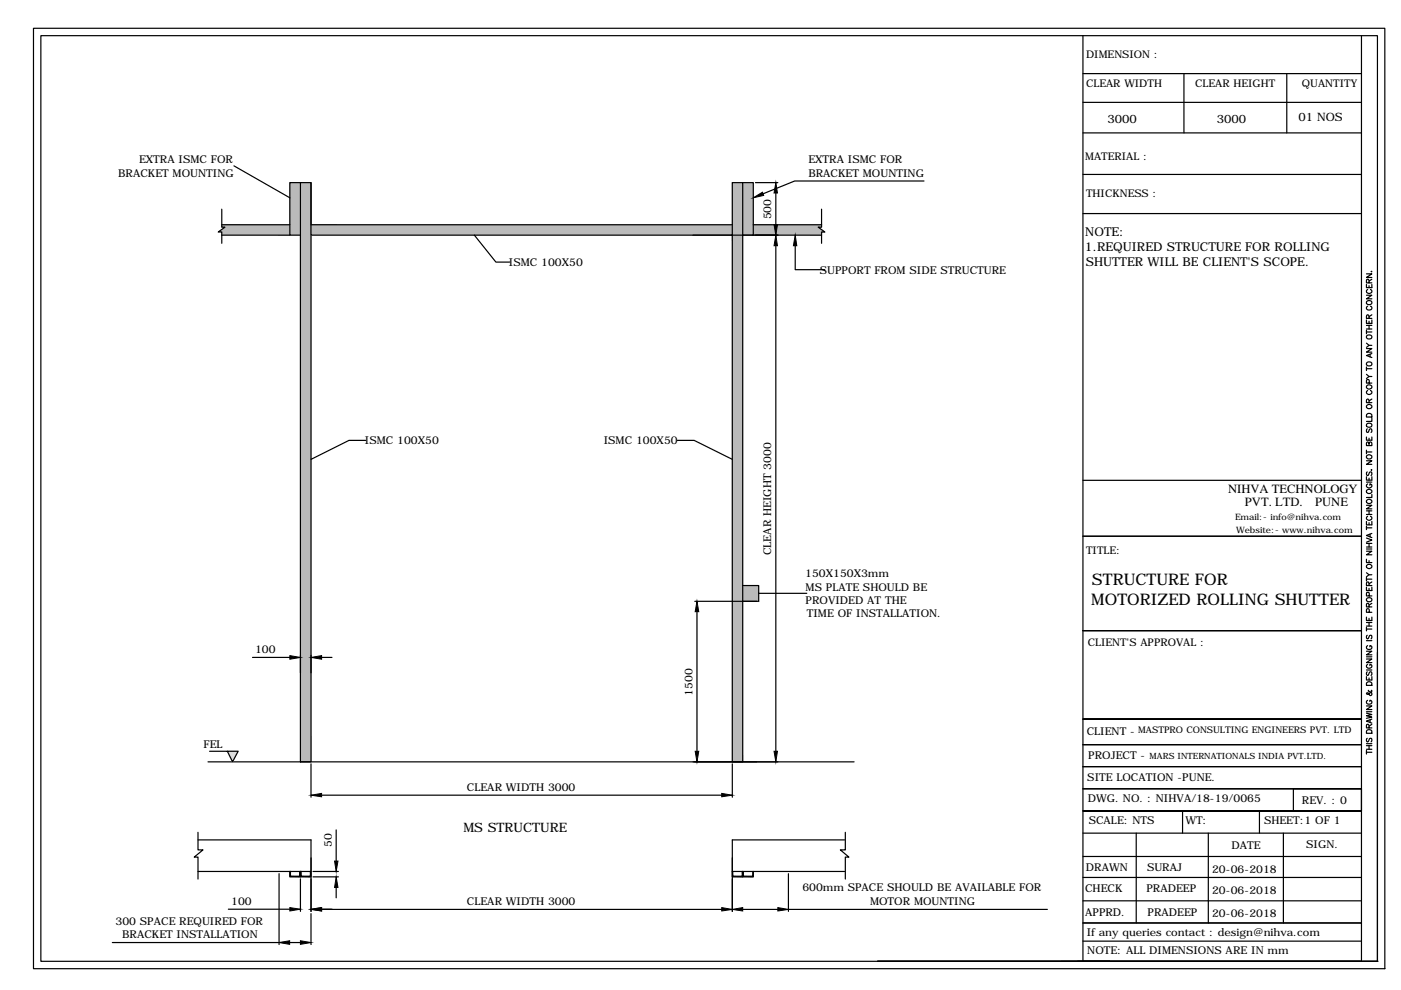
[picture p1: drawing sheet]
<svg xmlns="http://www.w3.org/2000/svg" width="297mm" height="210mm" viewBox="0 0 297 210" stroke-linecap="round" stroke-linejoin="round" font-family="sans-serif">
<!-- layer: 0 -->
<g fill="#bababa" stroke="#bababa" stroke-width=".21">
<path d="M47 47.7v.5h14.5zM47 47.7h14.5v.5z"/>
<path d="M46.3 49.2h15.2l-13.8-1zM47.7 48.2h13.8v1z"/>
<path d="M47 49.2v.7h14.5zM47 49.2h14.5v.7z"/>
<path d="M63.7 38.7v122.8h2.2zM63.7 38.7h2.2v122.8z"/>
<path d="M61.5 38.7v11.2h2.2zM61.5 38.7h2.2v11.2z"/>
<path d="M159.7 47.7v.5h14.5zM159.7 47.7h14.5v.5z"/>
<path d="M159.7 48.2v1h15.2zM159.7 48.2h13.8l1.4 1z"/>
<path d="M159.7 49.2v.7h14.5zM159.7 49.2h14.5v.7z"/>
<path d="M157.5 38.7v11.2h2.2zM157.5 38.7h2.2v11.2z"/>
<path d="M155.3 38.7v11.2h2.2zM155.3 38.7h2.2v11.2z"/>
<path d="M155.3 49.9v111.6h2.2zM155.3 49.9h2.2v111.6z"/>
<path d="M157.5 124.1v3.4h3.4zM157.5 124.1h3.4v3.4z"/>
<path d="M65.9 47.7v2.2h89.4zM65.9 47.7h89.4v2.2z"/>
<path d="M65.8 184.8v1h.1zM65.8 184.8h.1v1z"/>
<path d="M63.7 184.8v1h.1zM63.7 184.8h.1v1z"/>
<path d="M63.7 185.8v.1h2.2zM63.7 185.8h2.2v.1z"/>
<path d="M63.6 184.8v1h.1zM63.6 184.8h.1v1z"/>
<path d="M61.5 184.8v1h.1zM61.5 184.8h.1v1z"/>
<path d="M61.5 185.8v.1h2.2zM61.5 185.8h2.2v.1z"/>
<path d="M159.6 184.8l.1 1zM159.6 184.8l.1 1z"/>
<path d="M157.5 184.8v1h.1zM157.5 184.8h.1v1z"/>
<path d="M157.5 185.8v.1h2.2zM157.5 185.8h2.2v.1z"/>
<path d="M157.4 184.8l.1 1zM157.4 184.8l.1 1z"/>
<path d="M155.3 184.8v1zM155.3 184.8v1z"/>
<path d="M155.3 185.8v.1h2.2zM155.3 185.8h2.2v.1z"/>
</g>
<g fill="none" stroke="#000" stroke-width=".25">
<path d="M7.1 6h286.5v199.4h-286.5zM8.7 7.6h283.3v196.2h-283.3zM229.6 7.6v196.2M229.6 15.6h59.1M251 15.6v12.6M272.8 15.6v12.6M288.7 7.6v196.2M49.6 35.2l11.9 6.7M63.7 38.7h2.2v122.8h-2.2zM63.7 38.7h-2.2v11.2h2.2M65.9 38.7v11.2h89.4v-11.2h2.2v122.8h-2.2v-111.6M157.5 38.7h2.2v11.2h-2.2"/>
<path d="M160.2 38.7h4.7M195.9 38.4h-27.4l-6.7 2.7M229.6 28.2h59.1M229.6 21.7h59.1M229.6 37h59.1M47 44.4v3.8h.7l-1.4 1h.7v2.4M47 47.7h14.5M47 49.9h14.5M65.9 47.7h89.4M100.6 49.9l4.5 5.7h3M146.9 49.9h27.3M159.7 47.7h14.5"/>
<path d="M164.5 40.9v6.8M164.5 52.1v107.2M168.6 52.1v5.1h6.3M174.2 44.4v3.8h-.7l1.4 1h-.7v2.4M229.6 45.3h59.1M289.7 58.1h1.2l-1.2 .7h1.2M290.3 60l-.2-.7h-.3l-.1 .7h1.2M290.7 57.6h.2zM290.9 59.2l-.6 .4M289.7 73.9h1.2l-1.2 .8h1.2M289.7 67.8v.8h1.2v-.8M289.7 62.6h1.2l-1.2 .8h1.2"/>
<path d="M289.7 60.3v.7h1.2v-.7M289.7 70v.8M289.7 77.8v.8M289.7 79.4l.6 .4M289.7 78.2h1.2M289.7 72.8l.6 .4M289.7 70.4h1.2M289.7 69.8h1.2M289.7 69h1.2M289.8 76.9a.58 .58 0 0 1 .7-.2 .58 .58 0 0 1 .3 .7 .58 .58 0 0 1-.7 .2 .58 .58 0 0 1-.3-.7zM289.8 71.2a.58 .58 0 0 1 .7-.2 .58 .58 0 0 1 .3 .7 .58 .58 0 0 1-.7 .2 .58 .58 0 0 1-.3-.7zM289.8 64a.58 .58 0 0 1 .7-.3 .58 .58 0 0 1 .3 .7 .58 .58 0 0 1-.7 .2 .58 .58 0 0 1-.3-.6z"/>
<path d="M290 64.9l-.3 .3a.56 .56 0 0 0 .6 .6 .56 .56 0 0 0 .5-.7l-.2-.2M290 61.4a.44 .44 0 0 0-.3 .5 .44 .44 0 0 0 .4 .3h.3a.43 .43 0 0 0 .5-.4 .43 .43 0 0 0-.3-.4M290.3 67.5v-.5l-.4-.3-.1 .2-.1 .6h1.2M290.3 60.6v.4M290.3 68.1v.5M290.3 69v.8M290.5 75.1v.6M290.9 79.8h-.6l-.6 .4M290.9 75l-1.2 .4 1.2 .4M290.9 73.2h-.6l-.6 .4M290.9 66.7l-.6 .4M77.5 93.4h-3.5l-8.1 4"/>
<path d="M143.6 93.4h3.6l8.1 4M289.7 97.7h1.2l-1.2 .8h1.2M289.7 92.7v.6h1.2v-.6M289.7 95.4v.8M289.7 95.8h1.2M289.8 96.6a.6 .6 0 0 1 .7-.1 .6 .6 0 0 1 .3 .6 .58 .58 0 0 1-.7 .2 .58 .58 0 0 1-.3-.7zM289.8 89.9a.58 .58 0 0 1 .7-.2 .58 .58 0 0 1 .3 .7 .58 .58 0 0 1-.7 .2 .58 .58 0 0 1-.3-.7zM289.8 87.9a.65 .65 0 0 1 1.1 .1v.4h-1.2zM289.8 86a.58 .58 0 0 1 .7-.2 .58 .58 0 0 1 .3 .6 .58 .58 0 0 1-.7 .3 .58 .58 0 0 1-.3-.7zM289.8 81.8a.58 .58 0 0 1 .7-.2 .58 .58 0 0 1 .3 .6 .58 .58 0 0 1-.7 .3 .58 .58 0 0 1-.3-.7zM289.9 90.9l-.2 .3 .1 .4h.3l.3-.6 .3-.1 .2 .3-.2 .5M290 82.8a.44 .44 0 0 0-.3 .5 .44 .44 0 0 0 .4 .3h.3a.43 .43 0 0 0 .5-.3 .43 .43 0 0 0-.3-.5"/>
<path d="M290.3 94l.2-.3 .3 .1 .1 .2v.5h-1.2l.1-.7 .3-.1 .1 .1 .1 .7M290.3 85.4v-.5l-.4-.3-.1 .1-.1 .7h1.2M290.3 92.9v.4M290.3 81.2v-.6l-.5-.1-.1 .7h1.2M290.8 99.6v.1zM290.9 88.7v.7h-1.2M290.9 84.6l-.6 .4M229.6 113.7h59.1M229.6 101.8h59.1M289.7 118.6v.7h1.2M289.7 116.9h1.2l-1.2 .7h1.2M289.7 114.1l1.2 .4-1.2 .5"/>
<path d="M289.7 110.6v.7h1.2v-.7M289.7 107.1h1.2l-1.2 .8h1.2M289.7 101.1v.7h1.2v-.7M289.7 111.5v.8M289.7 116.4h1.2M289.7 116h1.2M289.7 115.2h1.2M289.7 111.9h1.2M289.7 109.1h1.2M289.7 108.3h1.2M289.7 102.2h1.2M289.8 119.9a.58 .58 0 0 1 .7-.2 .58 .58 0 0 1 .3 .6 .58 .58 0 0 1-.7 .2 .58 .58 0 0 1-.3-.6z"/>
<path d="M289.8 106.1a.58 .58 0 0 1 .7-.2 .58 .58 0 0 1 .3 .6 .58 .58 0 0 1-.7 .3 .58 .58 0 0 1-.3-.7zM289.8 104a.6 .6 0 0 1 .7-.2 .6 .6 0 0 1 .3 .6 .58 .58 0 0 1-.7 .3 .58 .58 0 0 1-.3-.7zM289.9 100.1l-.2 .2 .2 .5h.2l.3-.7h.4l.1 .4-.2 .3M290 109.5a.44 .44 0 0 0-.3 .5 .44 .44 0 0 0 .4 .3h.3a.43 .43 0 0 0 .5-.4 .43 .43 0 0 0-.3-.4M290 102.6a.44 .44 0 0 0-.3 .5 .44 .44 0 0 0 .4 .3h.3a.42 .42 0 0 0 .5-.4 .42 .42 0 0 0-.5-.4v.3M290.3 101.4v.4M290.3 108.3v.8M290.3 110.8v.5M290.3 115.2v.8M290.3 118.9v.4M290.5 113.3v.5M290.9 113.1l-1.2 .4 1.2 .5"/>
<path d="M290.9 104.8v.7h-1.2M53.5 139.4h8M63.7 139v3.6M65.9 139v3.6M68.2 139.4h2.2M147.3 127.5h13.1M147.8 129.7v29.6M157.5 124.1h3.4v3.4h-3.4M160.9 125.8h10.2M288.7 133.7h-59.1h59.1M289.7 139.7h1.2l-1.2 .8h1.2M289.7 138.1h1.2l-1.2 .7h1.2"/>
<path d="M289.7 130.8v.8h1.2v-.8M289.7 124.5v.7h1.2v-.7M289.7 122.4v.8M289.7 133v.8M289.7 139.3h1.2M289.7 135.8h1.2M289.7 133.4h1.2M289.7 132.7h1.2M289.7 132h1.2M289.7 122.8h1.2M289.7 121.4l.6 .5M289.8 126.9a.58 .58 0 0 1 .7-.2 .58 .58 0 0 1 .3 .7 .58 .58 0 0 1-.7 .2 .58 .58 0 0 1-.3-.7z"/>
<path d="M289.9 134.7l-.2 .2 .2 .6 .2-.2 .3-.5h.4l.1 .4-.2 .3M290 136.9a.42 .42 0 0 0-.3 .5 .42 .42 0 0 0 .4 .3h.3a.4 .4 0 0 0 .5-.4 .4 .4 0 0 0-.5-.4v.2M290.3 128.7l-.2-.7h-.3l-.1 .7h1.2M290.3 124.1l-.2-.7h-.3l-.1 .7h1.2M290.3 124.7v.5M290.3 131.1v.5M290.3 132v.7M290.3 129.8v-.6l-.5-.1-.1 .7h1.2M290.3 126.4v-.7l-.5-.1-.1 .8h1.2M290.9 121.9h-.6l-.6 .4M290.9 127.9l-.6 .4M290.9 123.4l-.6 .4"/>
<path d="M292 138.3v65.5M44.4 159.3h6.1l-1.2 2.2-1.1-2.2M229.6 152.5h59.1h-59.1M229.6 157.9h59.1M289.7 151.2l1.2 .3-1.2 .3 1.2 .2-1.2 .3M289.7 149.7h1.2l-1.2 .7h1.2M289.7 143.5v.7h1.2v-.7M289.7 159.5h1.2M289.7 159.1v.8M289.7 158.9h1.2M289.7 158.1h1.2M289.7 157.7h1.2"/>
<path d="M289.7 150.9h1.2M289.7 142.1h1.2M289.8 154.9a.65 .65 0 0 1 1.1 .2v.4h-1.2zM289.8 144.8a.65 .65 0 0 1 1.1 .1v.4h-1.2zM289.9 156.5l-.2 .3 .2 .5 .2-.1 .3-.6h.4l.1 .4-.2 .3M289.9 142.4l-.2 .3 .2 .5h.2l.4-.8 .4 .3-.2 .5M290 148.5l-.3 .2a.56 .56 0 0 0 .6 .6 .56 .56 0 0 0 .5-.6l-.4-.2v.2M290 140.9a.42 .42 0 0 0-.3 .4 .42 .42 0 0 0 .4 .4h.3a.4 .4 0 0 0 .5-.4 .4 .4 0 0 0-.5-.4v.2M290.2 146.4l-.1 .1a.68 .68 0 0 1 .6 .9h-.3l-.3-.5h-.2l-.2 .2 .2 .1 .4-.1 .5-.4-.1-.3M290.3 154.3l-.1-.6-.4-.1-.1 .7h1.2M290.3 143.7v.5M290.3 158.1v.8"/>
<path d="M290.5 152.6v.6M290.9 152.5l-1.2 .4 1.2 .4M290.9 153.6l-.6 .4M42 176.5v3.7h1l-1.8 1.5h.8v4.7M42 178.1h23.9v15.1M44.1 161.5h137M65.9 162v7M68.2 168.6h84.8M71.3 176v6.6M155.3 162v7M179.1 178.1h-23.8v15.1M179.2 176.5v3.7h-1l1.8 1.5h-.8v4.7"/>
<path d="M229.6 162.5h59.1M229.6 167.2h59.1M229.6 176.6h59.1M240.9 176.6v19.1M250.7 171.9v4.7M256.2 176.6v19.1M267 171.9v4.7M272.1 176.6v19.1M274.2 167.2h14.5v4.7h-14.5zM288.7 171.9h-59.1h59.1M23.8 199.8h35.4M42 184.8h23.9v1.1h-2.2v-1.1h.1v1h2v-1"/>
<path d="M48.4 192.8h13.1M59.2 185.2v15.1M61.4 199.8h2.3M63.6 184.8v1h-2v-1h-.1v1.1h2.2v-1.1M63.7 186.3v6.9M65.9 193.7v6.6M66.4 184.8h5.3M66.4 185.9h5.3M68.2 192.8h84.8M68.2 192.8h2.2M71.3 188.2v2.2M155.3 184.8v1h2.1v-1"/>
<path d="M157.5 192.8h7.4M157.6 184.8v1h2v-1M159.7 184.8v1.1h-2.2v-1.1v1.1h-2.2v-1.1h23.8M167.2 192.8h54.9M167.2 185.2v8M229.6 195.7h59.1M229.6 186h59.1M229.6 199.5h59.1M229.6 191h59.1M229.6 181.6h59.1M186 203.8h49.2M225 203.8h67.1"/>
<path d="M235.2 203.8h-49.2h49.2"/>
</g>
<g fill="#000" stroke="#000" stroke-width=".21">
<path d="M159.7 41.9l2-1.1 .2 .6zM164.5 49.9l.3 2.2h-.7zM164.1 47.7h.7l-.3 2.2zM164.5 38.7l.3 2.2h-.7zM168.6 49.9l.3 2.2h-.7zM61.5 139l2.2 .4-2.2 .4zM65.9 139.4l2.3-.4v.8zM147.8 127.5l.4 2.2h-.8zM147.4 159.3h.8l-.4 2.2zM164.1 159.3h.7l-.3 2.2zM65.9 168.6l2.3-.4v.7zM153 168.2l2.3 .4-2.3 .3z"/>
<path d="M59.2 199.8l2.2-.3v.7zM61.5 192.4l2.2 .4-2.2 .4zM63.7 199.5l2.2 .3-2.2 .4zM65.9 192.8l2.3-.4v.8zM71.3 185.9l.4 2.3h-.8zM70.9 182.6h.8l-.4 2.2zM153 192.4l2.3 .4-2.3 .4zM155.3 192.8l2.2-.4v.8zM164.9 192.4l2.3 .4-2.3 .4z"/>
</g>
<path d="M48.2 159.3h2.3l-1.2 2.2z" fill="#dbdbdb" stroke="#dbdbdb" stroke-width=".21"/>
<g font-size="3.4">
<text x="231.5" y="124">STRUCTURE FOR</text>
<text x="231.4" y="128.2">MOTORIZED ROLLING SHUTTER</text>
</g>
<text font-size="2.8" x="98.2" y="176.4">MS STRUCTURE</text>
<g font-size="2.7">
<text x="260.4" y="104.6">NIHVA TECHNOLOGY</text>
<text x="264" y="107.4">PVT. LTD.</text>
<text x="278.8" y="107.4">PUNE</text>
</g>
<g font-size="2.6">
<text x="230" y="53.2">1.REQUIRED STRUCTURE FOR ROLLING</text>
<text x="230.1" y="50">NOTE:</text>
<text x="230.2" y="56.4">SHUTTER WILL BE CLIENT'S SCOPE.</text>
</g>
<g font-size="2.5">
<text x="234.8" y="26.1">3000</text>
<text x="258" y="26">3000</text>
<text x="275.3" y="25.7">01 NOS</text>
</g>
<g font-size="2.3">
<text x="29.5" y="34.6">EXTRA ISMC FOR</text>
<text x="171.4" y="34.6">EXTRA ISMC FOR</text>
<text x="25" y="37.5">BRACKET MOUNTING</text>
<text x="171.4" y="37.5">BRACKET MOUNTING</text>
<text x="163.5" y="46.5" transform="rotate(-90 163.5 46.5)">500</text>
<text x="107.9" y="56.4">ISMC 100X50</text>
<text x="173.8" y="58">SUPPORT FROM SIDE STRUCTURE</text>
<text x="77.4" y="94.2">ISMC 100X50</text>
<text x="128" y="94.2">ISMC 100X50</text>
<text x="163.5" y="117.7" transform="rotate(-90 163.5 117.7)">CLEAR HEIGHT 3000</text>
<text x="170.7" y="122.4">150X150X3mm</text>
<text x="170.8" y="125.2">MS PLATE SHOULD BE</text>
<text x="170.8" y="128">PROVIDED AT THE</text>
<text x="171.1" y="130.9">TIME OF INSTALLATION.</text>
<text x="54.1" y="138.5">100</text>
<text x="146.8" y="147.5" transform="rotate(-90 146.8 147.5)">1500</text>
<text x="230.4" y="155.9">CLIENT -</text>
<text x="43.2" y="158.5">FEL</text>
<text x="230.7" y="160.9">PROJECT -</text>
<text x="99" y="167.6">CLEAR WIDTH 3000</text>
<text x="230.5" y="165.5">SITE LOCATION -PUNE.</text>
<text x="230.7" y="170.1">DWG. NO. : NIHVA/18-19/0065</text>
<text x="276" y="170.4">REV. : 0</text>
<text x="70.3" y="179.6" transform="rotate(-90 70.3 179.6)">50</text>
<text x="230.8" y="174.7">SCALE: NTS</text>
<text x="251.3" y="174.6">WT:</text>
<text x="261.1" y="179.9">DATE</text>
<text x="268" y="174.7">SHEET:1 OF 1</text>
<text x="276.9" y="179.7">SIGN.</text>
<text x="230.2" y="184.7">DRAWN</text>
<text x="243.2" y="184.7">SURAJ</text>
<text x="257" y="185">20-06-2018</text>
<text x="49" y="191.8">100</text>
<text x="99" y="191.8">CLEAR WIDTH 3000</text>
<text x="170.1" y="189">600mm SPACE SHOULD BE AVAILABLE FOR</text>
<text x="184.5" y="191.8">MOTOR MOUNTING</text>
<text x="230.1" y="189.2">CHECK</text>
<text x="243.1" y="189.1">PRADEEP</text>
<text x="257" y="189.6">20-06-2018</text>
<text x="24.5" y="196.1">300 SPACE REQUIRED FOR</text>
<text x="230.1" y="194.1">APPRD.</text>
<text x="243.3" y="194.2">PRADEEP</text>
<text x="257" y="194.5">20-06-2018</text>
<text x="25.9" y="198.9">BRACKET INSTALLATION</text>
<text x="230.4" y="198.4">If any queries contact : design@nihva.com</text>
<text x="230.5" y="202.2">NOTE: ALL DIMENSIONS ARE IN mm</text>
</g>
<g font-size="2.2">
<text x="230.3" y="12.3">DIMENSION :</text>
<text x="230.3" y="18.5">CLEAR WIDTH</text>
<text x="253.4" y="18.4">CLEAR HEIGHT</text>
<text x="276" y="18.4">QUANTITY</text>
<text x="230.1" y="34">MATERIAL :</text>
<text x="230.3" y="41.8">THICKNESS :</text>
<text x="230.3" y="117.5">TITLE:</text>
<text x="230.6" y="136.9">CLIENT'S APPROVAL :</text>
</g>
<g font-size="1.9">
<text x="261.9" y="110.2">Email:- info@nihva.com</text>
<text x="262.1" y="113">Website:- www.nihva.com</text>
<text x="241.3" y="155.5">MASTPRO CONSULTING ENGINEERS PVT. LTD</text>
</g>
<text font-size="1.8" x="243.7" y="160.9">MARS INTERNATIONALS INDIA PVT.LTD.</text>
</svg>
